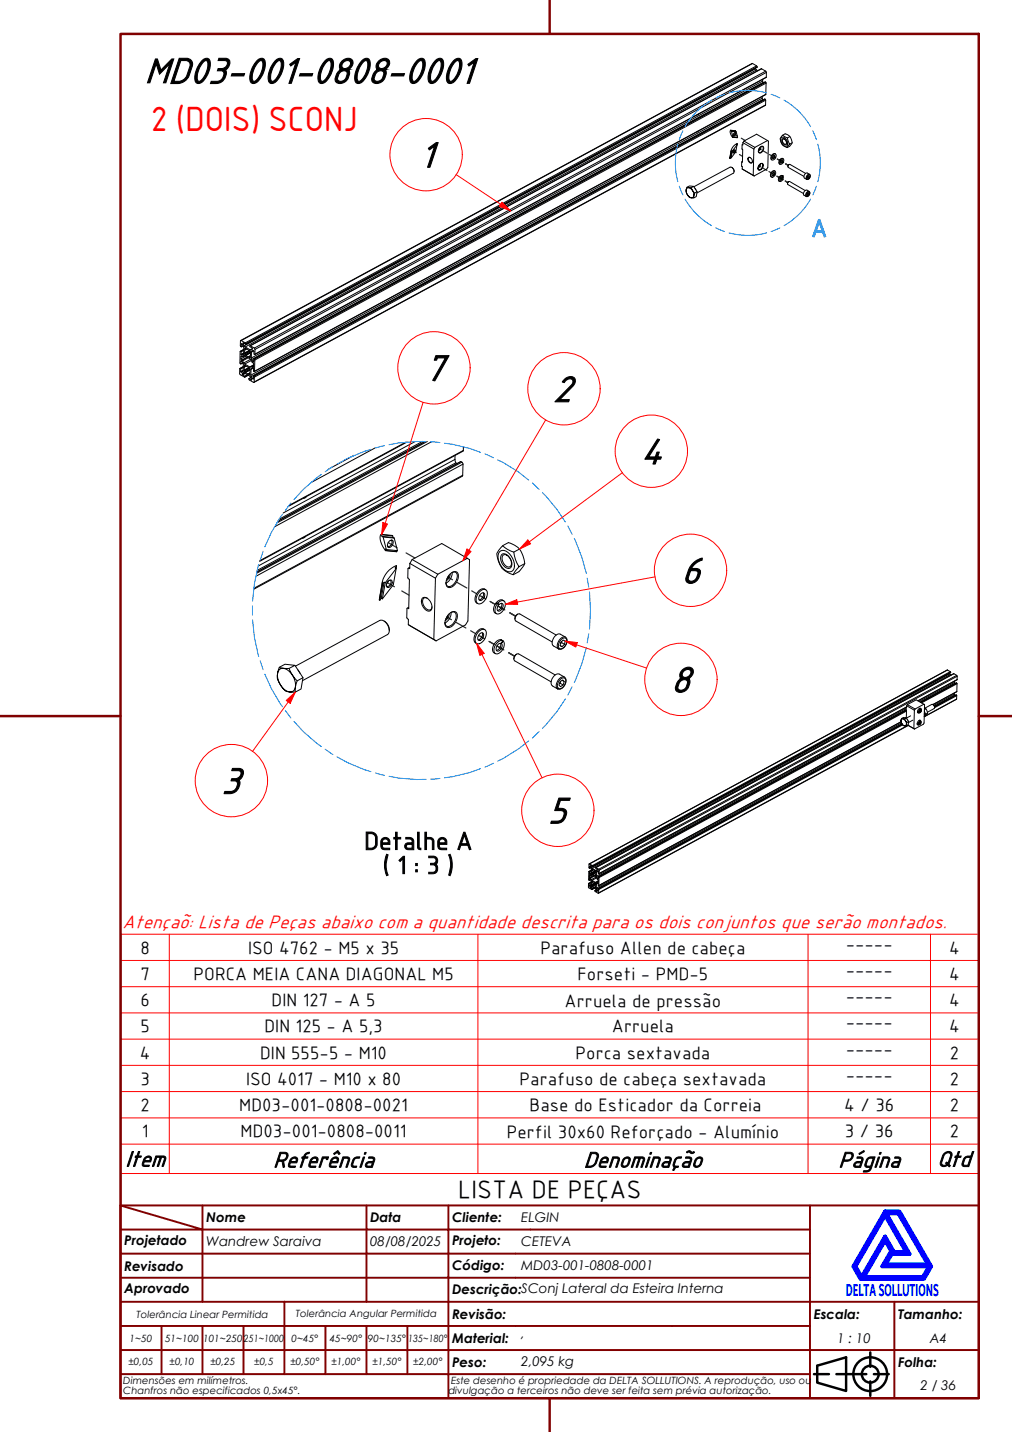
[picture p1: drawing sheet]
<svg xmlns="http://www.w3.org/2000/svg" width="210mm" height="297mm" viewBox="0 0 210 297" stroke-linecap="round" stroke-linejoin="round" font-family="sans-serif">
<!-- layer: Visible (ABNT) -->
<g fill="none" stroke="#000" stroke-width=".21">
<path d="M156.1 13.2l-106.2 57.4M156.1 13.2l.8 .5M156.1 13.2l-106.1 57.4M156.6 14.2l.1 .1M156.7 14.3l.2 .2M156.7 14.3l-106 57.4M156.9 14.5l.3 .2M156.9 14.5l-106 57.5M156.9 13.7l.1 .2M156.9 13.7l-106 57.4M157 13.9l-106 57.5M157 13.9l-106 57.4"/>
<path d="M158 14.3l-106.2 57.4M158 14.3l.8 .5M158 14.3l-106.1 57.4M158.2 16.8l.1 .3M158.2 16.8l-106.1 57.5M158.2 16.5v.3M158.3 17.1v.1M158.3 17.1l-106.1 57.5M158.8 14.8l.2 .2M158.8 17l-106.2 57.5M158.8 17l.1 .2M158.8 17l-106.1 57.5"/>
<path d="M158.8 14.8l-106.1 57.4M158.8 19.6l-106.1 57.5M158.8 19.6l-106 57.4M158.9 17.2l-.1 2.4M158.9 17.2l-106 57.5M158.9 16l-106 57.5M159 15l-.1 1M159 15l-106.1 57.5M142.3 39.4l.3 1-.3-.6zM142.5 38.8l.4 .1-.4 .2-.2 .3zM142.5 38.8l.5-.2 .9 .1-.5 .3M142.9 38.9l.5 .1 .2 .5z"/>
<path d="M143.6 39.5l.5 .6-.2 .5zM143.9 38.7l.7 1.1-.5 .3M143.9 38.7l7.5-4a.82 .82 0 0 1 .7 1.2l-7.6 4.1M144.1 39.1l.2 .3M144.6 39.8l-.2 1-.5 .2M144.8 27.2l-.3 .2M144.9 23.7l-.3 .1M151.4 32.9h.1M151.6 27l1 .2M151.6 27.1a.53 .53 0 0 0 0 .8l.3 .6M151.6 27.1l.4 1.3M151.6 27.1l1 .1"/>
<path d="M151.6 27.2l1 .1M151.6 31.2l-.2 1.7 .2-1.5M151.7 31.4h-.1M151.7 31.4l-.3 1.5M151.7 27.2l1 .2M151.8 34.7l.4 .5 .1 .4M151.8 31.3l-.2 1.4M151.9 31.3l-.2 .1M151.9 31.3l-.2 1.5M151.9 28.5h.1M151.9 28.5h1M152 28.4l-.1-.1v.2"/>
<path d="M152.1 31.2v.2M152.2 31.2l-.2 .2M152.2 27.7l.2-.2a.31 .31 0 0 1 .1 .5 .31 .31 0 0 1-.4 .1zM152.2 31.1h.1a.31 .31 0 0 1 .1 .4 .31 .31 0 0 1-.4 .1zM152.2 31.1a.24 .24 0 0 1 .2 .4 .24 .24 0 0 1-.4 0M152.3 27.6a.24 .24 0 0 1 .2 .3 .24 .24 0 0 1-.4 .1M152.6 27.2l.1 .2M152.7 27.4l.3 1.1-1-.1M152.9 30.1l-.3 1.4-.9 1.3-.3 .1M152.9 29.9v-.1a1.92 1.92 0 0 0-1.3 1.6M152.9 29.9l-1 1.4M152.9 29.9l-.1 .2"/>
<path d="M152.9 29.8v.3M152.9 28.5h.1M153.9 35.1l2.5 1.4M153.9 35.1l2.3 1.3M154 33.5l-.2 .1 .1 1.5M154 30v3.6h-.1M154.1 30h-.1M154.1 29.6v.5l-.1-.1M154.1 29.6l2.3 1.3M154.3 29.3l-.2 .3M154.3 29.3l2.3 1.3M155.2 32.7a.65 .65 0 0 1 .7 .3 .65 .65 0 0 1-.1 .9 .85 .85 0 0 1-.6-1.2z"/>
<path d="M155.7 32.7a.37 .37 0 0 0-.5 .2 .37 .37 0 0 0 .1 .5 .37 .37 0 0 0 .4 .4 .37 .37 0 0 0 .4-.3M156.2 36.4l.2 .1M156.4 30.9l-.2 5.5M156.6 30.6l-.2 .3M157.5 34.2l-.2 .3M157.6 30.7l-.2 .3M157.6 34.1l-.4 .6M157.6 34a.44 .44 0 0 1 .7 0 .44 .44 0 0 1-.1 .7 .58 .58 0 0 1-.3 .5 .58 .58 0 0 1-.7-.1v-.2a.41 .41 0 0 0 .4 .3 .41 .41 0 0 0 .4-.4 .47 .47 0 0 0 .2-.5 .47 .47 0 0 0-.5-.3l-.1 .6-.4 .3zM157.7 30.5l-.1 .3-.3 .3M157.7 30.5a.43 .43 0 0 1 .7-.1 .43 .43 0 0 1-.1 .7 .58 .58 0 0 1-.3 .6 .58 .58 0 0 1-.7-.2l.1-.5zM157.8 30.4a.41 .41 0 0 1 .5 .2 .41 .41 0 0 1-.1 .5 .47 .47 0 0 1-.4 .5 .47 .47 0 0 1-.5-.3M157.9 30.4l-.1 .5-.5 .5"/>
<path d="M158.1 20.4l.1 .3M158.1 20v.4M158.1 20.4l-106.1 57.4M158.2 20.7v.1M158.2 20.7l-106.1 57.4M158.7 20.6l-106.1 57.4M158.7 20.6l.1 .2M158.7 20.6l-106 57.4M158.8 21.8l-106.1 57.5M158.8 21.8l-106.1 57.4M158.8 20.8v1M158.8 20.8l-106.1 57.4"/>
<path d="M159.2 29.2l-2.3-1.4-2.6 1.5M159.2 29.2l.2 .1-.1 5.4-.3 .4-2.6 1.4M159.2 29.2l-2.6 1.4M160.2 35.7a.43 .43 0 0 1 .6-.1 .43 .43 0 0 1 0 .7 .46 .46 0 0 1-.4 .5 .46 .46 0 0 1-.5-.4zM160.3 35.9l.2-.1a.34 .34 0 0 1 .1 .4 .34 .34 0 0 1-.5 .1zM160.3 32.1a.39 .39 0 0 1 .6-.1 .39 .39 0 0 1 0 .6 .51 .51 0 0 1-.3 .5 .51 .51 0 0 1-.6-.2zM160.4 32.3l.1-.1a.31 .31 0 0 1 .2 .5 .31 .31 0 0 1-.5 0zM160.5 35.8l-.1 .4-.3 .2M160.6 32.2l-.1 .5-.2 .2M160.7 35.5a.76 .76 0 0 0-.8 .3 .76 .76 0 0 0 .1 .9M160.8 31.9a.74 .74 0 0 0-.8 .4 .74 .74 0 0 0 .1 .9M161.8 33.2l.1-.1v.2"/>
<path d="M161.8 36.7a.36 .36 0 0 1 .6-.2 .36 .36 0 0 1 0 .5 .46 .46 0 0 1-.3 .6 .46 .46 0 0 1-.5-.3zM161.9 33.1a.39 .39 0 0 1 .6-.1 .39 .39 0 0 1 0 .6 .41 .41 0 0 1-.4 .5 .41 .41 0 0 1-.5-.4l.3-.5M162 33.3l.2-.1a.33 .33 0 0 1 .1 .4 .33 .33 0 0 1-.5 .1l.1-.5a.48 .48 0 0 0-.4 .4 .48 .48 0 0 0 .3 .5M162.1 28.6a1.04 1.04 0 0 1 1.3 1.2 .57 .57 0 0 1-.5 .6 .57 .57 0 0 1-.6-.5l-.4-.8zM162.1 36.7v.3l-.3 .3M162.1 28.2l.2-.2 .7 .5a1.24 1.24 0 0 1 .6 1.1l.2 .3-.5 .6a1.54 1.54 0 0 1-1.3-2.1zM162.2 36.4h.1M162.2 36.7a.35 .35 0 0 0-.4 .3 .35 .35 0 0 0 .2 .4l.3-.4-.1-.3M162.2 36.4l.1 .1M162.2 28.9a.71 .71 0 0 1 .8 .3 .71 .71 0 0 1 0 .8 .86 .86 0 0 1-.8-1.1zM162.2 33.2v.3l-.3 .3M162.3 29a.57 .57 0 0 1 .7 .2 .57 .57 0 0 1-.1 .7 .84 .84 0 0 1-.6-.9z"/>
<path d="M162.3 28l.6-.2a1.77 1.77 0 0 1 1.3 2l-.4 .5-.5 .3M162.4 36.5l-.2 .2 .1-.2a.68 .68 0 0 0-.7 .3 .68 .68 0 0 0 .1 .8M162.5 32.9h-.4l-.3 .2M163.6 37.7l-.3 .4M163.7 34.1l-.3 .5M163.8 28.3l-.5 .3M164.3 29.6l-.5 .3M167 39.5l-3.2-1.9a.42 .42 0 0 0-.4 .7l3.2 1.8M167.1 36l-3.2-1.9a.4 .4 0 0 0-.4 .6l3.2 1.9M167.3 40a.4 .4 0 0 1 .6-.2 .4 .4 0 0 1 0 .6l-.1 .1a.38 .38 0 0 1-.6 .3 .38 .38 0 0 1 0-.7zM167.4 36.9l.2 .1M167.5 39.9l.2-.1a.52 .52 0 0 1 .1 .6 .52 .52 0 0 1-.5 .3l-.1-.4z"/>
<path d="M167.5 36.3a.38 .38 0 0 1 .6 0 .38 .38 0 0 1-.1 .6l-.1 .1a.38 .38 0 0 1-.6 .2 .38 .38 0 0 1 0-.6zM167.5 36.6l.2-.2 .2 .1-.3 .5-.2-.1zM167.6 36.4l.2-.2a.48 .48 0 0 1 .1 .7 .48 .48 0 0 1-.6 .1zM167.6 36.6l-.1 .1M167.6 36.5l.2 .3M167.8 39.7l-.4-.3a.7 .7 0 0 0-.6 1.1l.4 .3M167.9 36.2l-.4-.3a.69 .69 0 0 0-.6 1l.4 .3M142.6 40.4l.8 .6-.4-.1zM143.4 41h.3l.2-.4v.4zM167.4 40.1l.3-.1 .1 .1-.3 .5-.2-.2zM167.4 40.3l.3 .1M167.4 40.3h.1"/>
<path d="M167.5 40.1l-.1 .2M167.6 40l.2 .1M49.8 76.4l.1 .7M49.8 76.4l-.1 1.2 1.1 .6M49.9 77.1h.1M49.9 72.9l.1 .6M49.9 72.9l-.1 2.4 .2 .2v-.6M50 74.4l.1 .3M50 73.5l.1 .1M50 74v.4M50 74.9h.1M50 74.9l.4 .6v1.4"/>
<path d="M50 72.9l.5-.2-.5 .2M50 70.6l-.1 .1-.1 1 .2 .3 .1-.6M50 70.6l.9 .5M50 71.9l.4-.2-.4 .3M50.1 71.3v.1M50.1 71.3l.5 .8-.2 1.4M50.1 74.7h.1M50.1 73.9l-.1 .1M50.1 73.9l.2 .1M50.2 74.7l.1 .2M50.2 77.7l.1 .1M50.3 77.8l.5 .4"/>
<path d="M50.3 74.9l.2 .4M50.3 75.3l-.3 .2M50.4 77.1l-.3 .1M50.4 71.2l.3 .5M50.4 76.9l-.3 .3-.1-.1M50.4 73.5l-.3 .1M50.4 76.8l-.5 .3M50.4 76.9l-.4 .2M50.5 76.2l-.6 .3 .6-.3M50.5 73.5l-.3 .2M50.5 76l-.7 .4M50.5 76.1l-.7 .3"/>
<path d="M50.5 71.1l-.1 .1M50.5 71.1l.4 .3 .1-.1M50.5 77.4l-.3 .3M50.5 77.4l1.3 .6 .4 .8M50.5 77.4h.1M50.5 73.2l-.5 .3M50.5 73.3l-.4 .3M50.5 75.3l.3 .2M50.5 77.4l-.2 .1 .3-.1M50.5 72.5l-.6 .4M50.5 72.5l-.7 .4M50.6 73.8l1.3 .7 .7 .9v.6"/>
<path d="M50.6 73.8h.1M50.6 73.8l-.3 .2M50.6 71.2l-.2 .1M50.7 76.9l.3 .3M50.7 71.7l.2 .3M50.7 71.2l-.3 .2M50.7 76.8v.1M50.7 76.1v.7M50.7 73.4l1.1-.6-1.1 .6M50.8 75.5l1 .6M50.8 77.4l-.6 .3M50.8 73.2l-.1 .2 .4 .3"/>
<path d="M50.8 78l.6-.2-.6 .2M50.8 72.6v.6M50.8 75.8l-.1 .1 .1-.1M50.8 77.5l-.5 .3M50.9 71.1l.1 .2M50.9 72l1 .6M50.9 72.2l-.1 .1M50.9 73.9l-.9 .5M51 77.2l.5 .3M51 76l-.3 .1M51 76l-.3-.2v.3M51 76l.5 .3"/>
<path d="M51.1 73.7l.5 .3M51.1 72.4l-.3 .1M51.1 72.4l-.2-.2-.1 .4M51.1 72.4l.5 .3M51.1 72.4l-.3 .2M51.2 74.1l-1.1 .6M51.3 74.1l-1.1 .6M51.5 77.8l-.7 .4M51.5 74.2l-1.2 .7M51.5 76.3h.3v.5M51.6 76.3l-.9 .5M51.6 72.7l.3 .3v.2"/>
<path d="M51.6 72.7l-.8 .5M51.7 72.7l-.9 .5M51.8 76.3l-1.1 .6M51.8 76.4l-1.1 .6M51.8 77.4l-.1 .3-.2-.2M51.8 77.4l-.3 .1M51.8 77.4l-.3 .2M51.8 76.8v.6M51.8 76.8l-.9 .4M51.8 76.8l-.8 .4M51.8 76.6l-1 .6M51.8 77.6l-.1 .1h.1"/>
<path d="M51.9 73.8v.3l-.3-.1M51.9 73.8l-.3 .2M51.9 73.9l-.3 .1M51.9 73.2v.6M51.9 73.2l-.9 .5M51.9 73.2l-.8 .5M51.9 74.1l-.1 .1M51.9 71.7l-.1 .2 .5 .3v.2l-.4 .2M51.9 71.7l.8 .5M51.9 73l-1.1 .6M51.9 73.1l-1 .5M52 74.5l-1.5 .8"/>
<path d="M52 77.8l.1 .3M52 78.3l-.4 .2M52.1 76.6l-.1 1.2M52.1 78.8l-.5-.3 .1 .3 .9 .5 .1-.1M52.1 78.1l.4 .5M52.1 74.8l-1.3 .7M52.1 74.3l.1 .3M52.2 76.4l-.1 .2M52.2 73.1l-.1 1.2M52.2 78.8h-.1M52.2 74.6l.4 .4M52.3 76l-.5 .1"/>
<path d="M52.3 76h.1M52.3 72.9l-.1 .2M52.3 72.3l-.4 .3M52.4 76h.1M52.4 76.3h.1M52.4 76.3l-.2 .1M52.5 72.7l-.2 .2M52.5 78.6h.1M52.5 76.4h-.3M52.5 76.4l.1 .6h.2M52.5 78.4l-.2 .1M52.5 76.4l-.4 .2"/>
<path d="M52.6 76h-.1M52.6 75.9l-.2 .1M52.6 75h.1M52.6 75.7l-.8 .4M52.6 75.8l-.3 .2M52.6 72.8l-.3 .1M52.6 72.8l.1 .7h.2M52.6 74.9l-.1 .1M52.6 74.8l-.2 .2M52.6 72.8l-.4 .3M52.7 78v.2M52.7 78h-.1l-.1 .6"/>
<path d="M52.7 74.5l.2 .2M52.7 74.5h-.1v.5M52.7 72.2l.2 .3M52.7 78.2v1M52.9 74.7l-.1 2.3M52.9 72.5v1M73.4 94.5l-5.3 2.9M77.8 92.9l-13.4 7.3M84.2 91.7l-24.3 13.2M84.5 91.7l-24.8 13.4M86.1 91.6l-27.4 14.8M87.7 91.6l-29.8 16.1"/>
<path d="M88.2 91.6l-30.6 16.5M88.6 91.6l-31.2 16.9M89.5 91.6l-32.6 17.7M94.4 95.3l.2 .7M94.4 95.3l-40.8 22.1M94.4 94.5v.8M94.6 96l.1 .2M94.6 96l-41.3 22.3M95.8 95.9l-.2-.2-42.4 23M95.8 95.9l.2 .4M95.8 95.9l-42.6 23M96 98.6l-.2 .2-43.2 23.4"/>
<path d="M96 98.6l-43.4 23.5M96 96.3v2.3M96 96.3l-43 23.3M96.1 93.4l-42.3 23M96.1 93.4l-42.2 22.9M96.1 92.7v.7M63.4 111.3l-.4 .3h-.3M63.6 103l-.4 .3-.3 .1M79.1 110.8a2.76 2.76 0 0 0 .5 3l.4 .4M79.1 110.8v.1M79.1 110.8l2.3 .4M79.1 110.9l.1 .4 .3 .1 .6 2.6"/>
<path d="M79.1 110.9l2.3 .3M79.2 111.3l2.3 .2M79.5 111.4l2.3 .2M80 114.2l2.3 .2M80.1 114l-.2-.2 .1 .4M80.8 112.2l.6-.1a.98 .98 0 0 1-.9 1.4 1.02 1.02 0 0 1 .3-1.3zM80.9 112.1h.2a.7 .7 0 0 1 .1 .8 .7 .7 0 0 1-.8 .4l-.1-.2M81.4 111.2l.1 .3 .3 .1M81.8 111.6l.6 2.6-2.3-.2M82.2 117.9l-.6 3.4-2.3 2.9-.2-.1-.3 .4M82.2 117.4a4.5 4.5 0 0 0-2.9 3.7M82.2 117.4l-.3 .4 .3 .1-2.3 3"/>
<path d="M82.2 117.4l-.1 .5 .1-.5M82.2 114.2l.1 .2M84.8 117.8l-.2 .1v1.9l.3 .4-.1 6.1-.3-.2M85 117.7l-.2 .1M85 116.9v1.1l-.2-.2M85 116.9l5.3 3M85.5 116.1l-.5 .8M85.5 116.1l5.3 3M90.3 119.9l-.3 12.7M90.8 119.1l-.5 .8M93.1 119.3l-.4 .8M93.2 119.3a1.11 1.11 0 0 1 1.7-.4 2.38 2.38 0 0 1-1.8 3 1.21 1.21 0 0 1-.4-1.8z"/>
<path d="M93.4 119l-.2 .7-.6 .7M93.7 118.8a.73 .73 0 0 1 .9 0 .73 .73 0 0 1 .2 .8 2.04 2.04 0 0 1-1.9 2l-.2-.1-.2-.6M93.8 118.7l-.2 1.1-.5 .7-.6 .5M96.9 115.8l-5.3-3.1-6.1 3.4M96.9 115.8l.5 .3-.4 12.7-.4 .8-6.2 3.3M96.9 115.8l-6.1 3.3M103.6 114.5a1.43 1.43 0 0 1 2.1 .4 2.71 2.71 0 0 1 .6 3.5 1.66 1.66 0 0 1-2.2-.8l-.3-.4a2.51 2.51 0 0 1-.2-2.7zM104.2 114.9a1.88 1.88 0 0 1 2 2.3 .78 .78 0 0 1-.5 .7 .78 .78 0 0 1-.9-.2 2.01 2.01 0 0 1-.6-2.8zM104.3 113.2l.9 .7 1.4 .6 .3 1.6 .8 1.4-1.3 1.7a4.3 4.3 0 0 1-3.3-3.9 2.47 2.47 0 0 1 1.2-2.1zM104.3 113.2l1.2-.6a4.2 4.2 0 0 1 3.3 3.8 2.08 2.08 0 0 1-.9 1.9l-1.5 .9M104.4 115.2a1.21 1.21 0 0 1 1.5 .9 .86 .86 0 0 1 .2 1 .86 .86 0 0 1-.9 .5 1.82 1.82 0 0 1-.8-2.4zM107.8 113.9l-1.2 .6"/>
<path d="M108.8 116.9l-1.1 .6M57.6 139.7l.1 1.4 .5 1-.7-1.3zM57.9 138.4l.9 .2a1.07 1.07 0 0 0-1.2 1.1zM57.9 138.4l1.2-.6 2.1 .2-1.2 .6M58.8 138.6h1.2l.6 1.4-.3-.4a2.44 2.44 0 0 0-1.5-1zM61.2 138l1.6 2.6-1.2 .6M61.3 138.2l17.5-9.5a1.9 1.9 0 0 1 2 2.2l-.2 .6-.3 .1-17.6 9.6M61.8 138.9l.5 .8M78.7 124.5h.1M79.3 121.1h.1M79.3 120.7l-.6 3.8 .6-3.4M79.4 121.1l-.6 3.4"/>
<path d="M79.7 128.8l.4 .4 .5 .6 .2 1M79.7 120.8l-.6 3.3M79.9 120.9l-.2-.1-.3 .3M79.9 120.9l-.6 3.3M80.4 120.7a.58 .58 0 0 1 .9-.3 1.1 1.1 0 0 1-.9 1.5 .7 .7 0 0 1 0-1.2zM80.5 120.6l-.2 .3M80.5 120.6l-.3 .4M80.7 120.4h.2a.69 .69 0 0 1 .1 .8 .69 .69 0 0 1-.8 .3l-.1-.1M84.7 129.6l5.7 3.3M84.7 129.6l5.3 3M84.8 126l-.4 .2v1.9l.3 .4v1.1M87.6 124.1a1.16 1.16 0 0 1 1.7 .7 1.43 1.43 0 0 1-.1 1.9 1.88 1.88 0 0 1-1.7-2.3z"/>
<path d="M88.7 124.1a.67 .67 0 0 0-.9 0 .67 .67 0 0 0-.1 .8l.4 1.1a.76 .76 0 0 0 .8 .5 .76 .76 0 0 0 .7-.6M90 132.6l.4 .3M92.9 127.6l-.4 .8M93 127.5a1.02 1.02 0 0 1 .9-.6 1.02 1.02 0 0 1 .9 .5 2.52 2.52 0 0 1-1.9 2.8 1.17 1.17 0 0 1-.4-1.8zM93.2 127.3l-.2 .7-.6 .7M93.5 127a.74 .74 0 0 1 .9 .1 .74 .74 0 0 1 .2 .8 2 2 0 0 1-1.9 2l-.2-.1-.2-.6M93.6 127l-.1 .7-.4 .8-.8 .8M99.2 131.1a.89 .89 0 0 1 .9-.6 .89 .89 0 0 1 .8 .7 2.25 2.25 0 0 1-1.8 2.4 1.06 1.06 0 0 1-.4-1.7zM99.5 131.5l.6-.2a.98 .98 0 0 1 0 1 .98 .98 0 0 1-.9 .5 1.04 1.04 0 0 1 .3-1.3zM99.5 122.7a.85 .85 0 0 1 1.2-.4 .85 .85 0 0 1 .3 1.2l-.3 .8a1.33 1.33 0 0 1-1.7 .8 1.79 1.79 0 0 1 .5-2.4zM99.6 123.3a.53 .53 0 0 1 .8-.2 1.03 1.03 0 0 1-.9 1.4 .86 .86 0 0 1 .1-1.2zM100 131.2v.8l-.4 .5-.4 .2"/>
<path d="M100.2 123v.7a.98 .98 0 0 1-.8 .7M100.5 130.6a1.11 1.11 0 0 0-1.6 .5 1.49 1.49 0 0 0 0 2.4M100.8 122.3a1.11 1.11 0 0 0-1.7 .5 1.5 1.5 0 0 0 0 2.4M103 125.2l-.1-.1h.4l.2 .3h-.2M103.1 133.4a.79 .79 0 0 1 .8-.6 .79 .79 0 0 1 .7 .7 1.98 1.98 0 0 1-1.8 2.1 1.43 1.43 0 0 1 .3-2.2zM103.3 125.1a.83 .83 0 0 1 1.2-.5 .83 .83 0 0 1 .3 1.2l-.2 .5a1.35 1.35 0 0 1-1.7 1 1.67 1.67 0 0 1 .3-2.1M103.5 125.4l.2-.2h.5a1.07 1.07 0 0 1-.9 1.6 .8 .8 0 0 1 .1-1.3l-.2-.3h-.4a1.32 1.32 0 0 0 .2 2.1M103.8 133.4l.1 .5-.3 .6-.6 .4M103.9 133.5a1.06 1.06 0 0 0-.8 1.5 1.05 1.05 0 0 0 .9-1.5M103.9 132.7l.3 .2M103.9 132.7h.1M103.9 132.7l.3 .1"/>
<path d="M104 125.1l.1 .5-.3 .6-.6 .4M104.4 133l-.4 .5 .3-.6a1.22 1.22 0 0 0-1.8 .7l-.2 .3a1.07 1.07 0 0 0 .5 1.7M104.5 124.6a1.07 1.07 0 0 0-1.6 .5M107.2 135.7l-.5 .4-.1 .6M107.4 127.4l-.5 .4-.1 .6M115.4 131.7l-7.6-4.4a.97 .97 0 0 0-.8 1.5l7.5 4.4M116.2 133.9l.4 .2M116.2 132.5a.79 .79 0 0 1 1.1-.3 .79 .79 0 0 1 .3 1.2 1.47 1.47 0 0 1-1.7 1.2 1.43 1.43 0 0 1 .3-2.1zM116.3 133.3l.5-.5 .4 .2-.1 .7-.5 .4-.4-.2zM116.4 132.6a.65 .65 0 0 1 .9-.2 .65 .65 0 0 1 .2 .9l-.3 .7a.74 .74 0 0 1-.6 .6 .74 .74 0 0 1-.8-.4l.2-.9zM116.5 133.1v.2l.6 .4M116.5 133.3l-.3 .2"/>
<path d="M117.3 132.2l-1.1-.6a1.69 1.69 0 0 0-1.7 2l.3 .4 1.1 .6M196.4 139h.1M196.5 139l.6 .3M196.5 139l-74.3 40.2M196.9 139.7h.1M197 139.7l.1 .2M197 139.7l-74.3 40.3M197.1 139.3l.1 .2M197.1 139.9l.2 .1M197.1 139.9l-74.2 40.2M197.1 139.3l-74.2 40.2M197.2 139.5l-74.3 40.2"/>
<path d="M197.2 139.5l-74.3 40.3M197.2 139.5h.1M197.8 139.7h.1M197.8 139.7l.6 .4M197.8 139.7l-74.3 40.3M58.2 142.1l.3 .5a2.6 2.6 0 0 0 1.5 .9l-.8-.2zM60 143.5a1.08 1.08 0 0 0 1.3-1v1.1zM60.6 140l1 1.2-.3 1.3v-1zM62.8 140.6l-.4 2.3-1.1 .7M115.1 140l-7.5-4.4a.96 .96 0 0 0-.8 1.5l7.5 4.3M116 140.8a.79 .79 0 0 1 1.1-.3 .79 .79 0 0 1 .2 1.1 1.46 1.46 0 0 1-1.6 1.3 1.46 1.46 0 0 1 .3-2.1zM116.2 141.4l.5-.4 .3 .4-.2 .7-.6 .3-.3-.3z"/>
<path d="M116.2 141.7l.6 .4M116.2 141.7l-.2 .1M116.2 140.9a.64 .64 0 0 1 1.1 .1 1.61 1.61 0 0 1-1.3 1.9 1.1 1.1 0 0 1 0-1.7zM116.3 141.3l-.1 .4M116.6 141.1l.4 .3M117.1 140.4l-1.1-.6a1.69 1.69 0 0 0-1.7 2.1l.3 .4 1.1 .6M186.9 149.4l.2 .7zM186.9 149.7l-62.7 34M187 150l-63.3 34.2M187 149l.3 .1h-.3l-.1 .3zM187 149l.4-.2 .6 .1-.4 .2M187.1 150.1l.5 .5z"/>
<path d="M187.1 150.1l-63.4 34.3M187.1 150.2l-63 34.2M187.2 150.2l-63.1 34.2M187.2 150.4l-63 34.1M187.3 149.1h.3l.2 .4zM187.6 150.6l.4-.4v.4zM187.8 149.5l.3 .4-.1 .3zM187.9 147.2l-64.1 34.8M187.9 147.3l-63.8 34.6M187.9 147l-64.2 34.7M187.9 146.7l.1 .6M188 147.3v1.6l.5 .8-.4 .2"/>
<path d="M188 147.3l-63.8 34.6M188 147.5l-63.8 34.5M188 146.6l-63.7 34.6M188.1 146.4l-.1 .3-63.8 34.5M188.1 146.4l1.6 .9M188.2 149.2l.1 .2M188.2 146.2l1.8-1 1.8 1-.1 3.8-.2 .2-1.8 1M188.2 146.2l-.1 .2M188.2 146.2l1.6 .9M188.3 150.4l-64.1 34.8M188.4 150.5l-64.3 34.8M188.5 149.7l-.1 .7-.4 .2"/>
<path d="M188.9 148.5l-.9 .5M189.3 149.4l-.9 .5M189.5 151.1l-1.2-.7 1.4 .8M189.5 151.1l.2 .1M189.7 147.3l-.2 3.8M189.8 147.1l-.1 .2M190.2 150.1l.3 .2M190.3 147.6l.3 .2M190.3 150.2l.2 .1M190.3 147.7l.3 .1M190.3 147.7h.1M190.6 149.8a.29 .29 0 0 1 .4-.1 .29 .29 0 0 1-.1 .5l-.1 .1a.25 .25 0 0 1-.4 0 .25 .25 0 0 1 .1-.4z"/>
<path d="M190.6 149.4l.3 .2M190.7 149.4l.3 .2M190.7 149.9l.2-.1v.1l-.2 .3zM190.7 147.3l.2-.1a.33 .33 0 0 1 .2 .4 .33 .33 0 0 1-.5 .2zM190.7 150l.2 .1M190.7 150h-.1M190.7 147.6l.1 .1M190.7 149.7l.2-.1a.33 .33 0 0 1 .1 .5 .33 .33 0 0 1-.5 .1zM190.7 147.2a.29 .29 0 0 1 .4 .1 .29 .29 0 0 1-.2 .4v.1a.28 .28 0 0 1-.4-.1 .28 .28 0 0 1 .1-.4zM190.7 149.4v.1M190.7 149.8v.2M190.7 147.4l.3-.1-.2 .4z"/>
<path d="M190.7 146.9l.3 .2-.3-.1M190.8 146.9v.1M190.8 147.4l.2 .2M190.8 147.5h-.1M190.8 149.8l.1 .1M191 149.6a.29 .29 0 0 0-.3-.2 .29 .29 0 0 0-.3 .2 .38 .38 0 0 0-.2 .5 .38 .38 0 0 0 .4 .3M191.1 147.2a.38 .38 0 0 0-.5-.3 .38 .38 0 0 0-.2 .5 .29 .29 0 0 0-.1 .4 .29 .29 0 0 0 .4 .1M191.6 146.1l-1.8 1M191.7 147.9v.3M191.7 147.5l.3 .6-.3 .4M191.7 146.8a.97 .97 0 0 1 .7 .9 .97 .97 0 0 1-.7 .9M191.9 146.9l1.4-.8 .3 .1a.52 .52 0 0 1 .1 .8l-1.4 .8"/>
<path d="M192 147l-.3 .2M192.4 147.9l-.4 .2M197.9 144l.1 .2M197.9 143.8v.2M197.9 144l-4.2 2.3M198 141.5l.1 .2M198 141.3v.2M198 144.2v.1M198 144.2l-4.2 2.3M198 141.5l-7.4 4M198.1 141.7v.1M198.1 141.7l-7.2 3.9"/>
<path d="M198.4 144.2l-4.6 2.4M198.4 144.2v.1M198.4 141.7l-7.5 4M198.4 141.7l.1 .1M198.4 145v.1M198.4 141.7l-7.4 4M198.4 145l-6.7 3.7M198.4 140.1l.1 .2M198.4 144.3v.7M198.4 140.1l-74.2 40.2M198.4 144.3l-4.6 2.5M198.5 143.5l-5 2.7 .3 .6"/>
<path d="M198.5 143.5l-5 2.6M198.5 141.8v1.7M198.5 141.8l-7.4 4M198.5 141l-8.1 4.4M198.5 140.3v.7M198.5 140.3l-74.2 40.2M122.3 179.7l.4 .6-.1 .8-.3 .2M122.3 179.7h.1M122.6 179.6l.1 .4M122.6 179.7l.1-.1-.1 .1M122.6 179.6h.1M122.6 179.6l.3 .1"/>
<path d="M122.7 180l.2 .1M122.9 179.5v.2M122.9 179.5l-.7-.3v.8l.1 .1v-.4M123.6 180l-.1 .1 .4 .2-.3 .3M123.6 180l.6 .3M122.1 183.2l.1 .5M122.1 183.2v.9l.7 .4M122.2 183.7v.1M122.2 180.8l.1 .4M122.2 180.8l-.1 1.7 .1 .1v-.4M122.2 181.8l.1 .2M122.2 182.6l.3-.1-.3 .1"/>
<path d="M122.3 181.2v.1M122.3 181.6l-.1 .2M122.3 182.2h-.1M122.3 182.2l.3 .5v.9M122.3 180.1l.3-.1-.3 .1M122.3 182l.1 .1M122.4 181.5l-.1 .1M122.4 182.1h.1M122.4 184.1l.1 .1M122.5 184.2l.3 .3M122.5 182.1l.1 .4M122.5 183.7l-.2 .1"/>
<path d="M122.6 183.6l-.3 .2h-.1M122.6 183.1l-.4 .2M122.6 183.5l-.4 .2M122.6 181.2l-.2 .1M122.6 183.6l-.4 .2M122.6 183l-.5 .2M122.6 183.9l-.2 .2M122.6 183.9h.2M122.6 182.5l.2 .1M122.6 180.6l-.3 .2M122.6 181l-.3 .2M122.6 181.1l-.3 .2"/>
<path d="M122.6 180.5l-.4 .3M122.7 183.9l-.3 .1 .2-.1M122.7 181.4l-.3 .1M122.7 181.4l1 .6 .3 .5 .1 .4M122.7 181.4h.1M122.7 183.6l.2 .2M122.7 183.5v.1M122.8 183l-.1 .5M122.8 183.9l.8 .5 .2 .5M122.8 182.6l.7 .4M122.8 181.1l.7-.4-.7 .5M122.8 183.9l-.4 .2"/>
<path d="M122.8 181l.2 .3M122.8 180.4h.1M122.8 182.8h-.1M122.8 180.6v.4M122.8 182.8l-.1 .1M122.9 180.1l.7 .5M122.9 184l-.4 .2M122.9 181.5l-.7 .3M122.9 183.8l.4 .3M123 182.9l-.2-.1v.2M123 182.9l.3 .2M123 182.9l-.2 .1"/>
<path d="M123 181.3l.4 .3M123 180.4h-.2v.2M123 180.4l.4 .3M123 180.4l-.2 .1M123 180.4l-.2 .2M123.1 181.6l-.8 .4M123.2 184.2l-.4 .2 .4-.2M123.2 181.7l-.8 .4M123.3 181.7l-.8 .4M123.3 184.2l-.5 .3M123.3 183.1l.2 .4M123.4 183.2l-.7 .3"/>
<path d="M123.4 180.7h.1M123.4 180.7l.2 .2v.1M123.4 180.7l-.6 .3M123.5 183.9v.2h-.2M123.5 183.2l-.8 .4M123.5 183.9l-.2 .2M123.5 183.5v.4M123.5 183.5l-.6 .3M123.5 183.4l-.7 .4M123.5 184.1h.1M123.6 181.4l-.1 .3-.1-.1M123.6 181.4l-.2 .2"/>
<path d="M123.6 181.5l-.2 .1M123.6 181v.4M123.6 181l-.6 .3M123.6 181.6l-.1 .1M123.6 180.9l-.7 .4M123.6 181.9l-1 .6M123.7 184.2v.2M123.7 184.6l-.3 .1M123.7 183.4v.8M123.7 184.9l-.3-.2 .1 .2 .7 .3M123.7 184.4l.3 .4M123.7 181.7l.1 .3"/>
<path d="M123.7 182.1l-.9 .5M123.7 184.9h.1M123.8 180.9l-.1 .8M123.8 184.9h-.1M123.8 183.2l-.1 .2M123.8 182l.3 .3M123.8 183h-.3M123.8 183h.1M123.8 180.7v.2M123.9 180.4l-.3 .2M123.9 183.2h.1M123.9 183h.1"/>
<path d="M124 183.2h-.2M124 182.2h.1l-.1 .1M124 180.7h.1M124 180.7h-.2M124 184.8h.1M124 184.7h-.1M124 184.6l-.1 .1M124 183.2l-.3 .2M124.1 182.9l-.1 .1M124.1 182.9l-.2 .1M124.1 182.7l-.6 .3M124.1 182.8l-.3 .2"/>
<path d="M124.1 182.3h.1M124.1 180.7h-.3M124.1 180.7v.5h.2M124.1 180.7l-.3 .2M124.1 184.4l.1 .1M124.1 184.4l-.1 .4M124.2 181.9v.1M124.2 181.9l-.1 .4M124.2 180.3l.1 .2M124.2 184.5v.7M124.2 182v1.7h-.1l-.1-.5M124.3 180.5v.7"/>
</g>
<!-- layer: Trilho torcido (ISO) -->
<g fill="none" stroke="#008000" stroke-width=".25">
<path d="M152.1 31.3l.6 .4M152.2 27.8l.8 .4M153.4 32.1l.6 .3M153.8 28.7l.7 .4M157.4 34.4l.4 .2M157.5 30.8l.4 .3M158.2 34.8l.9 .6M158.3 31.3l.9 .5M159.5 35.6l.4 .2M159.6 32.1l.4 .2M160.2 36l.5 .3M160.3 32.5l.4 .2"/>
<path d="M160.3 36.1l.4 .2M160.4 32.5l.4 .3M161.1 36.5l.5 .3-.4-.2M161.2 33l.5 .2-.5-.2M161.8 36.9l.5 .3M161.9 33.4l.6 .3M162 37l.4 .3M162.1 33.5l.4 .2M162.9 37.6l.5 .3-.5-.3M163 34l.5 .3-.5-.3M80.5 112.6l1.9 1M84.2 114.7l1.9 1"/>
<path d="M92.9 119.7l1 .6M80.3 120.8l1.5 .9M83.3 122.6l1.5 .9M92.7 128l.9 .6M94.6 129.1l2 1.2M94.8 120.8l2 1.2M97.6 130.8l1 .6M97.8 122.6l1 .6M99.3 131.8l1.2 .7M99.5 123.5l1 .6M99.8 123.7l1 .6M101.4 133l1.1 .7-1-.6"/>
<path d="M101.6 124.7l1.1 .7M103.1 134l1.2 .7M103.3 125.7l1.2 .7M103.4 134.2l1.1 .6M103.6 125.9l1.1 .6M105.5 135.4l1.2 .7-1.1-.6M105.7 127.1l1.2 .7"/>
</g>
<!-- layer: Detail Boundary (ABNT) -->
<g fill="none" stroke="#0080ff" stroke-width=".21">
<path d="M150.3 19.6l-1.8 .7M151.2 19.3a15 15 0 0 1 7.8 0M159.9 19.6l1.9 .7M140.6 29.9a15.2 15.2 0 0 0 0 7.8M140.9 38.6l.7 1.8M141.6 27.1l-.7 1.9M147.6 20.8a15.1 15.1 0 0 0-5.5 5.5M162.6 20.8a14.7 14.7 0 0 1 5.5 5.5M168.6 27.1l.7 1.9M169.3 38.6l-.7 1.8M169.6 29.9a15.2 15.2 0 0 1 0 7.8M142.1 41.3a14.7 14.7 0 0 0 5.5 5.5"/>
<path d="M148.5 47.3l1.8 .7M151.2 48.3a15 15 0 0 0 7.8 0M161.8 47.3l-1.9 .7M168.1 41.3a14.7 14.7 0 0 1-5.5 5.5M66.7 98.4l-3.8 3.1-1.9 2.1M69 96.8l-1.6 1.1M76.9 93.2l-1.4 .4-3.4 1.5-2.2 1.2M79.7 92.4l-1.8 .5M88.4 91.6h-1.9l-3.8 .3-2 .4M89.3 91.7l1.9 .1M92.2 91.9l1.7 .3 3.6 .9 2.2 .7M100.6 94.2l1.7 .8"/>
<path d="M103.2 95.4l4.4 2.5 2.1 1.7M53.7 117.1l-.9 4-.4 3.6M54.6 114.3l-.6 1.9M58.6 106.7l-2.3 3.8-1.4 2.9M60.3 104.3l-1.1 1.6M110.4 100.2l1.4 1.3M112.5 102.2l3 3.5 1.8 2.6M117.8 109.1l.9 1.7M119.1 111.7l1.6 3.9 .9 3.4M121.8 119.9l.3 1.9M52.4 125.7v1.9M52.4 128.6l.4 3.6 .9 4"/>
<path d="M54 137.1l.6 1.8M54.9 139.8l1.4 3 2.3 3.8M121.6 134.3l-.9 3.4-1.6 3.9M122.1 131.5l-.3 1.9M122.3 122.8a35.4 35.4 0 0 1 0 7.7M59.2 147.4l1.1 1.5M61 149.7l1.9 2.1 3.8 3.1M67.4 155.4l1.6 1.1M69.9 157l2.2 1.2 3.4 1.4 1.4 .5M99.7 159.4l-2.2 .8-3.6 .9-1.7 .2M102.3 158.3l-1.7 .8M109.7 153.7l-2.1 1.6-3.2 2-1.2 .6"/>
<path d="M111.8 151.8l-1.4 1.3M117.3 145l-1.8 2.6-3 3.5M118.7 142.5l-.9 1.7M77.9 160.3l1.8 .5M80.7 161l2 .4 3.8 .3h1.9M91.2 161.5l-1.9 .1"/>
</g>
<g fill="none" stroke="#f00" stroke-width=".21">
<path d="M79.9 108.5l-.8 2.4M25.1 199.2h177.9M35.1 193.8v49.6M99.1 193.8v49.6M167.6 193.8v49.6M193 193.8v49.6M25.1 204.7h177.9M25.1 210.1h177.9M25.1 215.5h177.9M25.1 237.3h177.9v-43.5h-177.9v49.6M25.1 221h177.9M25.1 226.4h177.9"/>
<path d="M25.1 231.9h177.9M203 237.3v6.1h-177.9M25.1 243.4v6.6h177.9v-6.6"/>
</g>
<!-- layer: Borda A3/A4 (ABNT) -->
<path d="M25 7h178v283h-178zM114 0v7M0 148.5h25M203 148.5h7M114 290v7" fill="none" stroke="#800000" stroke-width=".51"/>
<path d="M183.6 257.3l1.2 2.2-1.8 3.2h9.7l-1.3 2.2h-12.2zM183.6 252.1l4.4 7.6h-2.6l-1.8-3.2-4.9 8.4-1.3-2.2zM183.6 251.3h3l6.5 11.4-1.5 2.6h-13.1l-1.5-2.6zM183.8 251.7h2.5l6.2 10.6h-8.8l1.3-2.2h3.7zM185 259.7h.2l-.1 .2z" fill="none" stroke="#00f" stroke-width=".8"/>
<!-- layer: 0 -->
<path d="M178.5 265.3h13.1" fill="none" stroke="#000" stroke-width=".21"/>
<g fill="none" stroke="#800000" stroke-width=".4">
<path d="M25 250l17 5h-17M25 250h178v40h-178zM42 255h34v5h17M42 255v15M42 250v5M76 250v5h17v5M93 250v5h75M168 250v20h-143M25 260h51v10M25 275h17M33.5 275v10M50.5 275h-8.5v10"/>
<path d="M59 270v15h-8.5M67.5 275v10h-8.5M76 275v10h8.5M84.5 275v10M93 275h-42.5v10M93 260v5h-68M93 275v10h75M93 260h75M93 275h75M168 265h-75v10M185.5 270v10h17.5M203 270h-35v10h17.5v10"/>
<path d="M25 285h25.5M25 280h143v10M67.5 285h8.5M84.5 285h8.5v5"/>
</g>
<g fill="none" stroke="#000" stroke-width=".51">
<path d="M168.8 285h3.1M169.5 283.3l6-1.8v7l-6-1.7zM173.5 285h6.2M180.5 280.5v3M180.5 286.5v3M181.3 285h3"/>
<circle cx="180.5" cy="285" r="3.5"/>
<circle cx="180.5" cy="285" r="1.75"/>
</g>
<path d="M79.4 108.4l1 .3-1.3 2.2z" fill="#f00"/>
<path d="M97.5 76.3a7.5 7.5 0 0 0-10.9-6.7 7.5 7.5 0 0 0-1 12.8 7.5 7.5 0 0 0 11.8-5l.1-1.1M87.8 83.4l-7.9 25.1M79.4 108.4l1 .3-1.3 2.2zM97.3 114.1l-1.3 2.2" fill="none" stroke="#f00" stroke-width=".21"/>
<path d="M96.9 113.9l.8 .5-1.7 1.9z" fill="#f00"/>
<g fill="none" stroke="#f00" stroke-width=".21">
<path d="M113.2 87.1l-15.9 27M96.9 113.9l.8 .5-1.7 1.9zM109.8 112.4l-2 1.5"/>
<circle cx="117" cy="80.6" r="7.5"/>
</g>
<path d="M109.5 112l.6 .8-2.3 1.1z" fill="#f00"/>
<g fill="none" stroke="#f00" stroke-width=".21">
<path d="M129.1 98.1l-19.3 14.3M109.5 112l.6 .8-2.3 1.1zM107.3 124.9l-2.5 .4"/>
<circle cx="135.1" cy="93.6" r="7.5"/>
</g>
<path d="M104.8 125.3l2.4-.9 .2 1z" fill="#f00"/>
<g fill="none" stroke="#f00" stroke-width=".21">
<path d="M135.8 119.7l-28.5 5.2M104.8 125.3l2.4-.9 .2 1zM117.2 133l2.4 .8"/>
<circle cx="143.2" cy="118.3" r="7.5"/>
</g>
<path d="M117.2 133l2.5 .3-.3 .9z" fill="#f00"/>
<g fill="none" stroke="#f00" stroke-width=".21">
<path d="M98.9 133.5l1.1 2.2M117.2 133l2.5 .3-.3 .9zM119.6 133.8l14.5 4.8"/>
<circle cx="141.2" cy="140.9" r="7.5"/>
</g>
<path d="M98.9 133.5l1.5 2-.9 .5z" fill="#f00"/>
<g fill="none" stroke="#f00" stroke-width=".21">
<path d="M98.9 133.5l1.5 2-.9 .5zM100 135.7l12.4 25.7M61.3 143.6l-1.5 2"/>
<circle cx="115.7" cy="168.1" r="7.5"/>
</g>
<path d="M59.4 145.3l1.9-1.7-1.1 2.3z" fill="#f00"/>
<g fill="none" stroke="#f00" stroke-width=".21">
<path d="M103.8 42.4l2.1 1.4M59.4 145.3l1.9-1.7-1.1 2.3zM59.8 145.6l-7.4 10.3"/>
<circle cx="48" cy="161.9" r="7.5"/>
</g>
<path d="M104.1 41.9l1.8 1.9-2.3-1z" fill="#f00"/>
<g fill="none" stroke="#f00" stroke-width=".21">
<path d="M94.6 36.2l9.2 6.2M104.1 41.9l1.8 1.9-2.3-1z"/>
<circle cx="88.4" cy="32.1" r="7.5"/>
</g>
<g font-size="8.1">
<text x="30" y="17.2">MD03-001-0808-0001</text>
<text x="87" y="34.6">1</text>
<text x="88.1" y="78.9">7</text>
<text x="114.7" y="83.2">2</text>
<text x="132.9" y="96.2">4</text>
<text x="141.3" y="120.9">6</text>
<text x="139.2" y="143.5">8</text>
<text x="45.9" y="164.5">3</text>
<text x="113.6" y="170.7">5</text>
</g>
<text font-size="7" fill="#f00" x="31.3" y="27.1">2 (DOIS) SCONJ</text>
<text font-size="5.4" fill="#0080ff" x="168.2" y="49.1">A</text>
<g font-size="5.4">
<text x="75.5" y="176.2">Detalhe A</text>
<text x="79.3" y="181.2">( 1 : 3 )</text>
<text x="95.1" y="248.5">LISTA DE PEÇAS</text>
</g>
<g font-size="4.9">
<text x="26" y="241.9">Item</text>
<text x="56.7" y="242.1">Referência</text>
<text x="121.1" y="242.1">Denominação</text>
<text x="173.9" y="242.1">Página</text>
<text x="194.4" y="241.9">Qtd</text>
</g>
<text font-size="4.1" fill="#f00" x="25.4" y="192.4">Atençaõ: Lista de Peças abaixo com a quantidade descrita para os dois conjuntos que serão montados.</text>
<g font-size="3.9">
<text x="29.1" y="197.8">8</text>
<text x="51.5" y="197.8">ISO 4762 - M5 x 35</text>
<text x="112.1" y="197.8">Parafuso Allen de cabeça</text>
<text x="175.4" y="197">-----</text>
<text x="196.9" y="197.8">4</text>
<text x="29.1" y="203.2">7</text>
<text x="40.1" y="203.2">PORCA MEIA CANA DIAGONAL M5</text>
<text x="119.8" y="203.2">Forseti - PMD-5</text>
<text x="175.4" y="202.4">-----</text>
<text x="196.9" y="203.2">4</text>
<text x="29.1" y="208.7">6</text>
<text x="56.3" y="208.7">DIN 127 - A 5</text>
<text x="117.1" y="208.8">Arruela de pressão</text>
<text x="175.4" y="207.9">-----</text>
<text x="196.9" y="208.7">4</text>
<text x="29.1" y="214.1">5</text>
<text x="54.9" y="214.1">DIN 125 - A 5,3</text>
<text x="126.9" y="214.1">Arruela</text>
<text x="175.4" y="213.3">-----</text>
<text x="196.9" y="214.1">4</text>
<text x="29" y="219.6">4</text>
<text x="54" y="219.6">DIN 555-5 - M10</text>
<text x="119.4" y="219.6">Porca sextavada</text>
<text x="175.4" y="218.8">-----</text>
<text x="197" y="219.6">2</text>
<text x="29.1" y="225">3</text>
<text x="51" y="225">ISO 4017 - M10 x 80</text>
<text x="107.7" y="225">Parafuso de cabeça sextavada</text>
<text x="175.4" y="224.2">-----</text>
<text x="197" y="225">2</text>
<text x="29.1" y="230.4">2</text>
<text x="49.6" y="230.4">MD03-001-0808-0021</text>
<text x="109.9" y="230.4">Base do Esticador da Correia</text>
<text x="175.1" y="230.5">4 / 36</text>
<text x="197" y="230.4">2</text>
<text x="29.4" y="235.9">1</text>
<text x="49.9" y="235.9">MD03-001-0808-0011</text>
<text x="105.1" y="236.1">Perfil 30x60 Reforçado - Alumínio</text>
<text x="175.3" y="235.9">3 / 36</text>
<text x="197" y="235.9">2</text>
</g>
<text font-size="3.9" fill="#00f" x="175.4" y="268.8">DELTASOLLUTIONS</text>
<g font-size="2.8">
<text x="42.8" y="253.5">Nome</text>
<text x="76.8" y="253.5">Data</text>
<text x="93.8" y="253.6">Cliente:</text>
<text x="108.1" y="253.5">ELGIN</text>
<text x="25.8" y="263.6">Revisado</text>
<text x="25.8" y="258.3">Projetado</text>
<text x="42.8" y="258.6">Wandrew Saraiva</text>
<text x="76.8" y="258.4">08/08/2025</text>
<text x="93.8" y="263.4">Código:</text>
<text x="93.8" y="258.3">Projeto:</text>
<text x="108.1" y="263.5">MD03-001-0808-0001</text>
<text x="108.1" y="258.5">CETEVA</text>
<text x="25.8" y="268.3">Aprovado</text>
<text x="93.8" y="268.3">Descrição:SConj Lateral da Esteira Interna</text>
<text x="93.8" y="273.6">Revisão:</text>
<text x="168.8" y="273.5">Escala:</text>
<text x="186.3" y="273.5">Tamanho:</text>
<text x="93.8" y="278.6">Material:</text>
<text x="108.1" y="277.6">,</text>
<text x="173.7" y="278.5">1 : 10</text>
<text x="192.8" y="278.6">A4</text>
<text x="93.8" y="283.5">Peso:</text>
<text x="108.1" y="283.3">2,095 kg</text>
<text x="186.3" y="283.5">Folha:</text>
<text x="190.9" y="288.4">2 / 36</text>
</g>
<g font-size="2.1">
<text x="28.3" y="273.3">Tolerância Linear Permitida</text>
<text x="61.4" y="273.1">Tolerância Angular Permitida</text>
<text x="26.9" y="278.3">1~50</text>
<text x="34.2" y="278.3">51~100</text>
<text x="42.1" y="278.3">101~250</text>
<text x="50.5" y="278.3">251~1000</text>
<text x="60.5" y="278.3">0~45°</text>
<text x="68.4" y="278.3">45~90°</text>
<text x="76.3" y="278.3">90~135°</text>
<text x="84.7" y="278.3">135~180°</text>
<text x="25.6" y="287.1">Dimensões em milímetros.</text>
<text x="26.6" y="283.2">±0,05</text>
<text x="35.2" y="283.2">±0,10</text>
<text x="43.6" y="283.2">±0,25</text>
<text x="52.7" y="283.2">±0,5</text>
<text x="60.2" y="283.2">±0,50°</text>
<text x="68.7" y="283.2">±1,00°</text>
<text x="77.2" y="283.2">±1,50°</text>
<text x="85.7" y="283.2">±2,00°</text>
<text x="93.6" y="287.1">Este desenho é propriedade da DELTA SOLLUTIONS. A reprodução, uso ou</text>
<text x="25.6" y="289.2">Chanfros não especificados 0,5x45°.</text>
<text x="93" y="289.2">divulgação a terceiros não deve ser feita sem prévia autorização.</text>
</g>
</svg>
